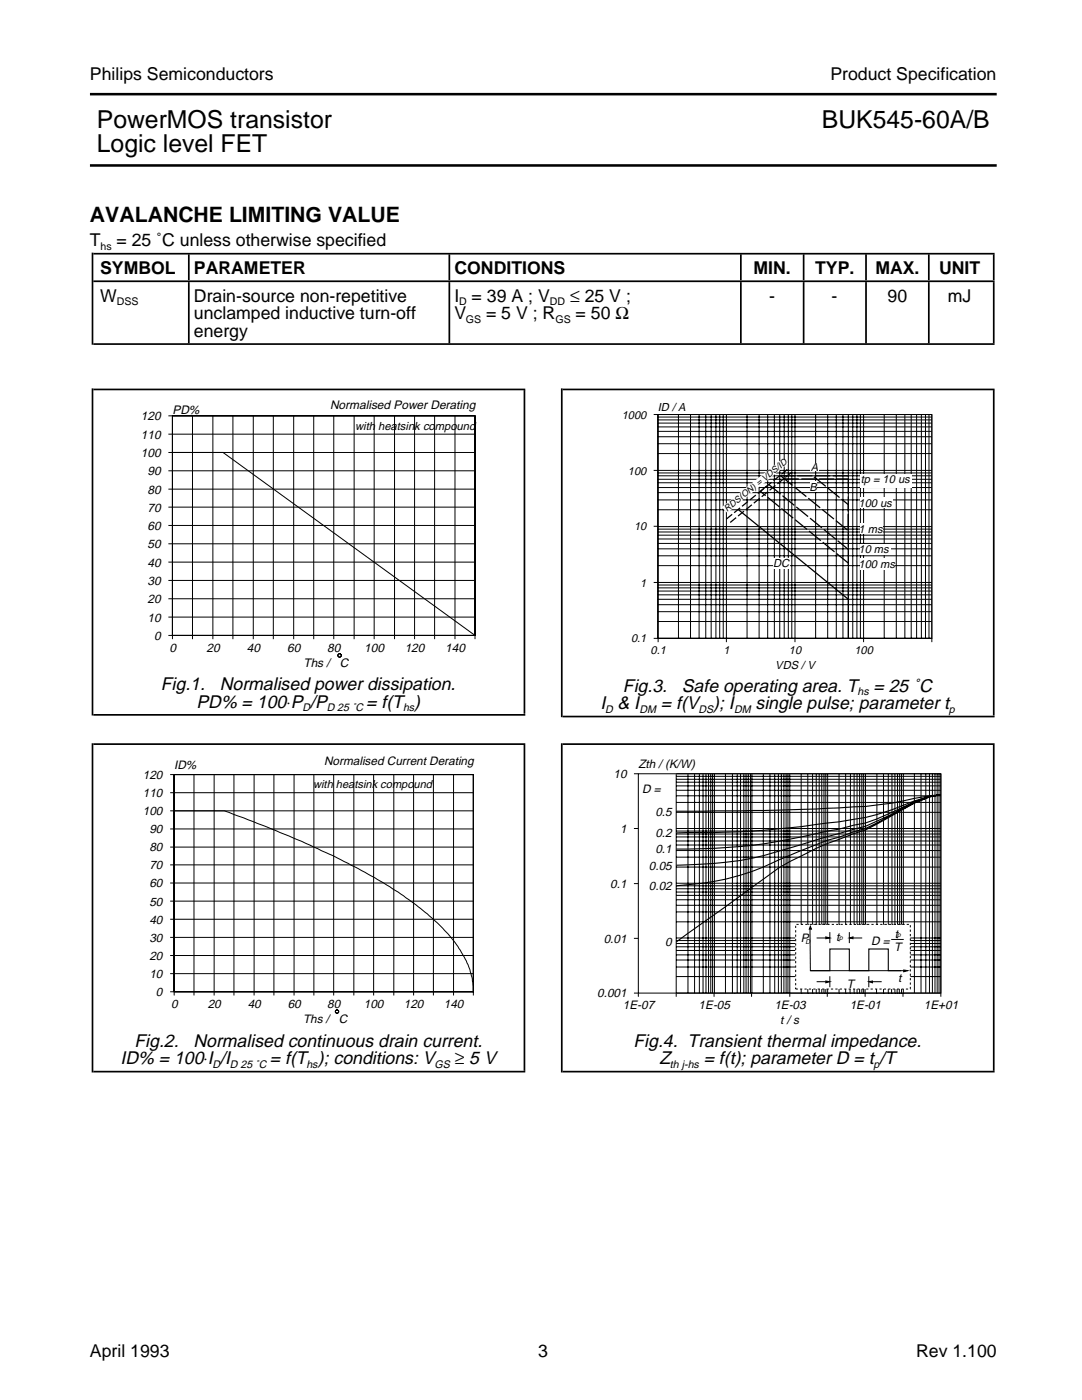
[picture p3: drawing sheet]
<svg xmlns="http://www.w3.org/2000/svg" width="216mm" height="279mm" viewBox="0 0 216 279" stroke-linecap="round" stroke-linejoin="round" font-family="sans-serif">
<g fill="none" stroke="#000" stroke-width=".2">
<path d="M33.6 83h61.2v44.6M33.6 86.6h61.2M33.6 90.3h61.2M33.6 94h61.2M33.6 97.6h61.2M34.4 83h60.4v43.8h-60.4zM34.4 90.3h10.1l50.3 36.5h-61.2M34.4 83v44.6M38.4 83v44.6M42.5 83v44.6M46.5 83v44.6M50.5 83v44.6"/>
<path d="M54.5 83v44.6M58.6 83v44.6M62.6 83v44.6M66.6 83v44.6M70.7 83v44.6M74.7 83v44.6M78.7 83v44.6M82.7 83v44.6M86.7 83v44.6M90.8 83v44.6M130.4 82.7h55.5v45.5M130.4 93.9h55.5"/>
<path d="M131.3 99.8h54.6M131.3 98.3h54.6M131.3 97.3h54.6M131.3 96.3h54.6M131.3 95.7h54.6M131.3 95h54.6M131.3 94.4h54.6M131.3 90.5h54.6M131.3 88.6h54.6M131.3 87.2h54.6M131.3 86.1h54.6M131.3 85.2h54.6"/>
<path d="M131.3 84.4h54.6M131.3 83.8h54.6M131.3 83.2h54.6M131.3 82.7v44.7M131.3 82.7h54.6v44.7h-54.6zM135.4 82.7v44.7M137.8 82.7v44.7M139.5 82.7v44.7M140.8 82.7v44.7M141.9 82.7v44.7M142.9 82.7v44.7M143.6 82.7v44.7"/>
<path d="M144.3 82.7v44.7M144.9 82.7v45.5M149.1 82.7v44.7M151.5 82.7v44.7M153.2 82.7v44.7M154.5 82.7v44.7M155.6 82.7v44.7M156.5 82.7v44.7M157.3 82.7v44.7M158 82.7v44.7M158.6 82.7v45.5M162.7 82.7v44.7"/>
<path d="M165.2 82.7v44.7M166.9 82.7v44.7M168.2 82.7v44.7M169.3 82.7v44.7M170.2 82.7v44.7M171 82.7v44.7M171.7 82.7v44.7M172.3 82.7v45.5M176.4 82.7v44.7M178.8 82.7v44.7M180.6 82.7v44.7M181.8 82.7v44.7"/>
<path d="M182.9 82.7v44.7M183.8 82.7v44.7M184.7 82.7v44.7M185.4 82.7v44.7M33.6 101.2h61.2M33.6 104.9h61.2M33.6 108.5h61.2M33.6 112.2h61.2M33.6 115.8h61.2M33.6 119.5h61.2M130.4 105h.9M130.4 116.2h55.5"/>
<path d="M131.3 119.6h54.6M131.3 118.7h54.6M131.3 118h54.6M131.3 117.3h54.6M131.3 116.8h54.6M131.3 112.9h54.6M131.3 110.9h54.6M131.3 109.5h54.6M131.3 108.5h54.6M131.3 107.6h54.6M131.3 106.8h54.6M131.3 106.2h54.6"/>
<path d="M131.3 105.6h54.6M131.3 105.1h54.6M131.3 101.7h54.6M33.6 123.2h61.2M130.4 127.4h55.5M131.3 127.4h.1M131.3 124h54.6M131.3 122.1h54.6M131.3 120.7h54.6M131.3 127.4v.8M135.4 127.4h.1M137.8 127.4h.1"/>
<path d="M139.5 127.4h.1M140.8 127.4h.1M141.9 127.4h.1M142.9 127.4h.1M143.6 127.4h.1M144.3 127.4h.1M144.9 127.4h.1M149.1 127.4h.1M151.5 127.4h.1M153.2 127.4h.1M154.5 127.4h.1M155.6 127.4h.1"/>
<path d="M156.5 127.4h.1M157.3 127.4h.1M158 127.4h.1M158.6 127.4h.1M162.7 127.4h.1M165.2 127.4h.1M166.9 127.4h.1M168.2 127.4h.1M169.3 127.4h.1M170.2 127.4h.1M171 127.4h.1M171.7 127.4h.1"/>
<path d="M172.3 127.4h.1M176.4 127.4h.1M178.8 127.4h.1M180.6 127.4h.1M181.8 127.4h.1M182.9 127.4h.1M183.8 127.4h.1M184.7 127.4h.1M185.4 127.4h.1"/>
<circle cx="67.8" cy="130.8" r=".34"/>
</g>
<path d="M147.3 101.7l22 17.9v7.8" fill="none" stroke="#000" stroke-width=".25"/>
<path d="M157.1 93.7l-12.2 9.9M157.9 94.3l-12.2 10" fill="none" stroke="#000" stroke-width=".25" stroke-dasharray="1.5 .5" stroke-linecap="butt"/>
<path d="M155.5 95h13.5l.3 .1v24.5M155.8 95l13.5 10.9v-5.2l-7.1-5.7M156.3 95.6h13M169.3 112.4l-17.6-14.3 1.7-1.4 15.9 13" fill="none" stroke="#000" stroke-width=".25" stroke-dasharray="3 .5" stroke-linecap="butt"/>
<g fill="#fff">
<path d="M171.7 94.6h10.3v2.7h-10.3z" fill-rule="evenodd"/>
<path d="M171.7 99.2h6.5v2.2h-6.5z" fill-rule="evenodd"/>
<path d="M171.7 104.4h4.5v2.2h-4.5z" fill-rule="evenodd"/>
<path d="M171.6 108.6h6v2.2h-6z" fill-rule="evenodd"/>
<path d="M171.7 111.5h6.8v2.2h-6.8z" fill-rule="evenodd"/>
<path d="M154.2 111.4h3.4v2.1h-3.4z" fill-rule="evenodd"/>
<path d="M161.6 92.4h1.7v1.6h-1.7z" fill-rule="evenodd"/>
<path d="M161.7 96.1h1.2v2h-1.2z" fill-rule="evenodd"/>
<path d="M144 101.2l12.3-9.8 .9 1.1-11.9 9.7-.2 .1z" fill-rule="evenodd"/>
<path d="M174.4 80.3h11.8v2h-11.8z" fill-rule="evenodd"/>
</g>
<g fill="none" stroke="#000" stroke-width=".2">
<path d="M34 154.6h60.5v44.1M34 158.2h60.5M34.8 154.6h59.7v43.3h-59.7zM34.8 154.6v44.1M38.7 154.6v44.1M42.7 154.6v44.1M46.7 154.6v44.1M50.7 154.6v44.1M54.7 154.6v44.1M58.7 154.6v44.1M62.6 154.6v44.1M66.6 154.6v44.1"/>
<path d="M70.6 154.6v44.1M74.6 154.6v44.1M78.6 154.6v44.1M82.5 154.6v44.1M86.5 154.6v44.1M90.5 154.6v44.1M126.5 154.4h.9M127.4 154.4h60.3v43.8h-60.3zM134.9 154.5v44.4M134.9 154.4h52.8v44.5M134.9 158.8h52.8M134.9 157.7h52.8"/>
<path d="M134.9 156.8h52.8M134.9 156.1h52.8M134.9 155.5h52.8M134.9 154.9h52.8M137.3 154.4v43.8M138.6 154.4v43.8M139.5 154.4v43.8M140.3 154.4v43.8M140.9 154.4v43.8M141.4 154.4v43.8M141.8 154.4v43.8M142.2 154.4v43.8"/>
<path d="M142.6 154.4v43.8M144.8 154.4v43.8M146.2 154.4v43.8M147.1 154.4v43.8M147.8 154.4v43.8M148.4 154.4v43.8M148.9 154.4v43.8M149.3 154.4v43.8M149.7 154.4v43.8M150 154.4v43.8M152.3 154.4v43.8M153.6 154.4v43.8"/>
<path d="M154.6 154.4v43.8M155.3 154.4v43.8M155.9 154.4v43.8M156.4 154.4v43.8M156.9 154.4v43.8M157.2 154.4v43.8M157.6 154.4v44.5M159.9 154.5v30M161.2 154.5v30M162.1 154.5v30M162.9 154.5v30M163.5 154.5v30"/>
<path d="M164 154.5v30M164.4 154.5v30M164.8 154.5v30M165.1 154.5v30M167.4 154.5v30M168.7 154.5v30M169.7 154.5v30M170.4 154.5v30M171 154.5v30M171.5 154.5v30M172 154.5v30M172.3 154.5v30"/>
<path d="M172.7 154.5v30M175 154.5v30M176.3 154.5v30M177.2 154.5v30M178 154.5v30M178.6 154.5v30M179.1 154.5v30M179.5 154.5v30M179.9 154.5v30M180.3 154.5v30M182.5 154.4v43.8M183.8 154.4v43.8"/>
<path d="M184.7 154.4v43.8M185.5 154.4v43.8M186 154.4v43.8M186.6 154.4v43.8M187 154.4v43.8M187.4 154.4v43.8M34 161.8h60.5M34 165.4h60.5M34 169.1h60.5M34 172.6h60.5M34 176.2h60.5M34 179.8h60.5"/>
<path d="M34.8 161.8h9.9l2.9 1.1a177.6 177.6 0 0 1 29 13.3l.6 .4a52.2 52.2 0 0 1 13.6 11.5 17.8 17.8 0 0 1 3.5 7.3l.2 2.5h-60.5M126.5 165.3h.9M126.5 176.3h.9M134.9 165.3h52.8M134.9 179.6h52.8M134.9 178.7h52.8M134.9 178h52.8M134.9 177.4h52.8M134.9 176.8h52.8M134.9 176.3h52.8M134.9 173h52.8M134.9 171.1h52.8"/>
<path d="M134.9 169.7h52.8M134.9 168.6h52.8M134.9 167.8h52.8M134.9 167h52.8M134.9 166.4h52.8M134.9 165.9h52.8M134.9 162.1h52.8M134.9 160.1h52.8M34 183.5h60.5M34 187.1h60.5M34 190.7h60.5M34 194.3h60.5"/>
<path d="M126.5 198.2h.9v.7M126.5 187.3h.9M134.9 198.2h52.8M134.9 187.2h23.8M134.9 194.9h23.8M134.9 193h23.8M134.9 191.6h23.8M134.9 190.6h23.8M134.9 189.7h23.8M134.9 189h23.8M134.9 188.3h23.8M134.9 187.7h23.8"/>
<path d="M134.9 184h52.8M134.9 182h52.8M134.9 180.7h52.8M142.5 198.2v.7M146.5 198.3h.1M150 198.2v.7M159.9 184.5h.1M159.9 198.3h.1M159.9 197.4v.9M161.2 184.5h.1M161.2 198.3h.1M161.2 197.4v.9"/>
<path d="M161.6 185.4l.1 8.3h18.6M162.1 184.5h.1M162.1 198.3h.1M162.1 197.4v.9M162.9 184.5h.1M162.9 198.3h.1M162.9 197.4v.9M162.9 187.2h1.9M162.9 195.9h1.9M163.5 184.5h.1M163.5 198.3h.1M163.5 197.4v.9"/>
<path d="M164 184.5h.1M164 198.3h.1M164 197.4v.9M164.4 184.5h.1M164.4 198.3h.1M164.4 197.4v.9M164.8 184.5h.1M164.8 198.3h.1M164.8 197.4v.9M165.1 198.2v.7M165.1 184.5h.1M165.1 198.3h.1"/>
<path d="M165.1 197.4v.9M165.6 186v2.2M165.6 194.8v2.2M167.4 184.5h.1M167.4 198.3h.1M167.4 197.4v.9M168.7 184.5h.1M168.7 198.3h.1M168.7 197.4v.9M169.5 186v2.2M169.6 198.3h.1M169.6 197.4v.9"/>
<path d="M169.7 184.5h.1M170.2 187.2h1.8M170.4 184.5h.1M170.4 198.3h.1M170.4 197.4v.9M171 184.5h.1M171 198.3h.1M171 197.4v.9M171.5 184.5h.1M171.5 198.3h.1M171.5 197.4v.9M172 184.5h.1"/>
<path d="M172 198.3h.1M172 197.4v.9M172.3 184.5h.1M172.3 198.3h.1M172.3 197.4v.9M172.6 198.3h.1M172.6 197.4v1.5M172.7 184.5h.1M173.4 194.8v2.2M174.1 195.9h1.8M174.9 198.3h.1M174.9 197.4v.9"/>
<path d="M175 184.5h.1M176.3 184.5h.1M176.3 198.3h.1M176.3 197.4v.9M177.2 184.5h.1M177.2 198.3h.1M177.2 197.4v.9M177.8 187.5h2.5M177.9 198.3h.1M177.9 197.4v.9M178 184.5h.1M178.6 184.5h.1"/>
<path d="M178.6 198.3h.1M178.6 197.4v.9M179 198.3h.1M179 197.4v.9M179.1 184.5h.1M179.4 198.3h.1M179.4 197.4v.9M179.5 184.5h.1M179.9 184.5h.1M179.9 198.3h.1M179.9 197.4v.9M180.2 198.2v.7"/>
<path d="M180.3 184.5h.1M180.3 198.3h.1M180.3 197.4v.9M181.6 187.2h6.1M181.6 194.9h6.1M181.6 193h6.1M181.6 191.6h6.1M181.6 190.6h6.1M181.6 189.7h6.1M181.6 189h6.1M181.6 188.3h6.1M181.6 187.7h6.1"/>
<circle cx="67.2" cy="201.9" r=".34"/>
</g>
<path d="M134.9 161.9l20.4-.2 7.6-.2 7.5-.5a64.1 64.1 0 0 0 12.1-1.7l5.2-.7a35.8 35.8 0 0 0-9.7 3 45.2 45.2 0 0 1-10.7 2.4 214.6 214.6 0 0 1-32.4 2.2M134.9 169.5a111.9 111.9 0 0 0 30.2-3.6l2.2-.4 3.1-.8a32.9 32.9 0 0 0 9.8-3.6l2.3-1 3-1.1 2.2-.4-2.2 .4-3 1.1-4.5 2.4-5.3 2.4-7.6 2.1-5.2 1.6a81.6 81.6 0 0 1-12.1 3.1l-5.3 .6-7.6 .4M134.9 176.8a49.7 49.7 0 0 0 20.4-5.1l9.8-4 2.2-.6 3.1-1.1 2.3-.7 9.8-5.1 3-1.2 2.2-.4-2.2 .4-3 1.3-9.8 5.3-7.6 2.8-7.5 3.5-2.3 1.4-20.4 14.7M161.7 193.7h3.9v-4.3h3.9v4.3h3.9v-4.3h3.8v4.3h2.6" fill="none" stroke="#000" stroke-width=".22"/>
<path d="M158.8 184.5h22.8v12.9h-22.8z" fill="none" stroke="#000" stroke-width=".2" stroke-dasharray=".4" stroke-linecap="butt"/>
<path d="M161.7 184.8l.2 .6h-.4zM164.8 187l.8 .2-.8 .1zM164.8 195.8l.8 .1-.8 .2zM169.5 187.2l.7-.2v.3zM173.4 195.9l.7-.1v.3zM180.3 193.6l.8 .1-.8 .2z" fill="#000" stroke="#000" stroke-width=".2"/>
<path d="M170.4 151h17.8v3.1h-17.8z" fill-rule="evenodd" fill="#fff"/>
<path d="M18.6 56.1h179.9M18.6 50.6h179.9M18.6 77.7h86.2M18.6 68.7h179.9M112.3 77.7h86.2M18.6 148.5h86.2M18.6 142.7h86.2M112.3 148.5h86.2M112.3 143h86.2M18.6 213.9h86.2M112.3 213.9h86.2" fill="none" stroke="#000" stroke-width=".34"/>
<path d="M104.5 181.2h.3M198.1 181.2h.4" fill="none" stroke="#000" stroke-width="65" stroke-linecap="butt"/>
<path d="M18.3 181.2h.3M111.9 181.2h.4" fill="none" stroke="#000" stroke-width="65.7" stroke-linecap="butt"/>
<path d="M198.1 110.3h.4" fill="none" stroke="#000" stroke-width="64.9" stroke-linecap="butt"/>
<path d="M111.9 110.3h.4" fill="none" stroke="#000" stroke-width="65.6" stroke-linecap="butt"/>
<path d="M104.5 110.2h.3" fill="none" stroke="#000" stroke-width="64.6" stroke-linecap="butt"/>
<path d="M18.3 110.2h.3" fill="none" stroke="#000" stroke-width="65.3" stroke-linecap="butt"/>
<path d="M37.5 62.4h.3M89.5 62.4h.3M147.7 62.4h.3M160.2 62.4h.3M172.6 62.4h.4M185.2 62.4h.3M198.1 62.4h.4" fill="none" stroke="#000" stroke-width="12.2" stroke-linecap="butt"/>
<path d="M37.5 53.3h.3M89.5 53.3h.3M147.7 53.3h.3M160.2 53.3h.3M172.6 53.3h.4M185.2 53.3h.3M198.1 53.3h.4" fill="none" stroke="#000" stroke-width="5.2" stroke-linecap="butt"/>
<path d="M18.3 59.6h.3" fill="none" stroke="#000" stroke-width="18.4" stroke-linecap="butt"/>
<path d="M17.9 18.8h181M17.9 33h181" fill="none" stroke="#000" stroke-width=".51"/>
<g font-size="4.9">
<text x="19.3" y="25.5">PowerMOS transistor</text>
<text x="164" y="25.5">BUK545-60A/B</text>
<text x="19.3" y="30.4">Logic level FET</text>
</g>
<text font-size="4.2" x="17.9" y="44.4">AVALANCHE LIMITING VALUE</text>
<g font-size="3.6">
<text x="32.1" y="137.7">Fig.1.</text>
<text x="43.9" y="137.7">Normalised power dissipation.</text>
<text x="39.2" y="141.2">PD% = 100⋅P /P</text>
<text x="73.1" y="141.2">= f(T )</text>
<text x="119.8" y="141.6">I &amp; I</text>
<text x="124.3" y="138.1">Fig.3.</text>
<text x="131.9" y="141.6">= f(V</text>
<text x="136.1" y="138.1">Safe operating area. T</text>
<text x="142.3" y="141.6">); I</text>
<text x="150.8" y="141.6">single pulse; parameter t</text>
<text x="174.3" y="138.1">= 25 ˚C</text>
<text x="26.8" y="209">Fig.2.</text>
<text x="38.6" y="209">Normalised continuous drain current.</text>
<text x="126.4" y="209">Fig.4. Transient thermal impedance.</text>
<text x="24" y="212.4">ID% = 100⋅I /I</text>
<text x="53.8" y="212.4">= f(T ); conditions: V</text>
<text x="131.6" y="212.4">Z</text>
<text x="140.4" y="212.4">= f(t); parameter D = t /T</text>
</g>
<g font-size="3.5">
<text x="17.9" y="16">Philips Semiconductors</text>
<text x="165.7" y="16">Product Specification</text>
<text x="17.9" y="49.2">T</text>
<text x="23.2" y="49.2">= 25 ˚C unless otherwise specified</text>
<text x="20" y="54.7">SYMBOL</text>
<text x="38.7" y="54.7">PARAMETER</text>
<text x="90.7" y="54.7">CONDITIONS</text>
<text x="150.4" y="54.7">MIN.</text>
<text x="162.6" y="54.7">TYP.</text>
<text x="174.7" y="54.7">MAX.</text>
<text x="187.4" y="54.7">UNIT</text>
<text x="20" y="60.2">W</text>
<text x="38.7" y="63.7">unclamped inductive turn-off</text>
<text x="38.7" y="60.2">Drain-source non-repetitive</text>
<text x="90.7" y="60.2">I = 39 A ; V</text>
<text x="90.7" y="63.7">V</text>
<text x="97" y="63.7">= 5 V ; R</text>
<text x="113.8" y="60.2">≤ 25 V ;</text>
<text x="114.9" y="63.7">= 50 Ω</text>
<text x="153.5" y="60.2">-</text>
<text x="165.9" y="60.2">-</text>
<text x="177.1" y="60.2">90</text>
<text x="189.1" y="60.2">mJ</text>
<text x="38.7" y="67.2">energy</text>
<text x="90.7" y="212.4">≥ 5 V</text>
<text x="17.9" y="270.8">April 1993</text>
<text x="107.4" y="270.8">3</text>
<text x="182.8" y="270.8">Rev 1.100</text>
</g>
<g font-size="2.4">
<text x="28.1" y="83.9">120</text>
<text x="34.4" y="82.6">PD%</text>
<text x="65.9" y="81.7">Normalised Power Derating</text>
<text x="28.1" y="87.5">110</text>
<text x="28.1" y="91.2">100</text>
<text x="29.4" y="94.8">90</text>
<text x="29.4" y="98.5">80</text>
<text x="29.4" y="102.1">70</text>
<text x="29.4" y="105.7">60</text>
<text x="29.4" y="109.4">50</text>
<text x="29.4" y="113.1">40</text>
<text x="29.4" y="116.7">30</text>
<text x="29.4" y="120.4">20</text>
<text x="29.4" y="124">10</text>
<text x="30.7" y="127.7">0</text>
<text x="33.8" y="130.2">0</text>
<text x="41.2" y="130.2">20</text>
<text x="49.3" y="130.2">40</text>
<text x="57.3" y="130.2">60</text>
<text x="65.3" y="130.2">80</text>
<text x="72.7" y="130.2">100</text>
<text x="80.8" y="130.2">120</text>
<text x="88.8" y="130.2">140</text>
<text x="60.5" y="133.1">Ths /</text>
<text x="67.8" y="133.1">C</text>
<text x="28.5" y="155.5">120</text>
<text x="34.8" y="153.5">ID%</text>
<text x="64.7" y="152.7">Normalised Current Derating</text>
<text x="122.4" y="155.3">10</text>
<text x="127.4" y="153.3">Zth / (K/W)</text>
<text x="28.5" y="159.1">110</text>
<text x="128.1" y="158.3">D =</text>
<text x="28.5" y="162.7">100</text>
<text x="29.8" y="166.2">90</text>
<text x="123.7" y="166.2">1</text>
<text x="130.8" y="162.8">0.5</text>
<text x="130.8" y="167.1">0.2</text>
<text x="29.8" y="169.9">80</text>
<text x="29.8" y="173.5">70</text>
<text x="129.5" y="173.6">0.05</text>
<text x="130.8" y="170.3">0.1</text>
<text x="29.8" y="177.1">60</text>
<text x="121.8" y="177.2">0.1</text>
<text x="129.5" y="177.6">0.02</text>
<text x="29.8" y="180.7">50</text>
<text x="29.8" y="184.3">40</text>
<text x="29.8" y="187.9">30</text>
<text x="29.8" y="191.6">20</text>
<text x="120.5" y="188.1">0.01</text>
<text x="132.7" y="188.9">0</text>
<text x="159.8" y="188.1">P</text>
<text x="166.8" y="187.8">t</text>
<text x="173.8" y="188.5">D =</text>
<text x="178.4" y="189.7">T</text>
<text x="178.6" y="187.3">t</text>
<text x="29.8" y="195.2">10</text>
<text x="169" y="197.2">T</text>
<text x="179.2" y="196.1">t</text>
<text x="31.1" y="198.8">0</text>
<text x="34.2" y="201.3">0</text>
<text x="41.5" y="201.3">20</text>
<text x="49.4" y="201.3">40</text>
<text x="57.4" y="201.3">60</text>
<text x="65.3" y="201.3">80</text>
<text x="72.6" y="201.3">100</text>
<text x="80.6" y="201.3">120</text>
<text x="88.6" y="201.3">140</text>
<text x="119.2" y="199.1">0.001</text>
<text x="124.3" y="201.4">1E-07</text>
<text x="139.4" y="201.4">1E-05</text>
<text x="154.5" y="201.4">1E-03</text>
<text x="169.5" y="201.4">1E-01</text>
<text x="184.4" y="201.4">1E+01</text>
<text x="60.5" y="204.1">Ths /</text>
<text x="67.6" y="204.1">C</text>
<text x="155.7" y="204.3">t / s</text>
</g>
<g font-size="2.3">
<text x="124.1" y="83.6">1000</text>
<text x="131.3" y="82">ID / A</text>
<text x="70.9" y="85.8">with heatsink compound</text>
<text x="125.3" y="94.7">100</text>
<text x="161.8" y="94">A</text>
<text x="161.5" y="97.9">B</text>
<text x="171.3" y="101.1">100 us</text>
<text x="171.7" y="96.5">tp = 10 us</text>
<text x="126.5" y="105.9">10</text>
<text x="171.3" y="106.4">1 ms</text>
<text x="154.3" y="113.1">DC</text>
<text x="171.3" y="113.4">100 ms</text>
<text x="171.3" y="110.4">10 ms</text>
<text x="127.8" y="117.1">1</text>
<text x="125.9" y="128.2">0.1</text>
<text x="129.8" y="130.5">0.1</text>
<text x="144.4" y="130.5">1</text>
<text x="157.4" y="130.5">10</text>
<text x="170.5" y="130.5">100</text>
<text x="154.7" y="133.4">VDS / V</text>
<text x="62.5" y="157.3">with heatsink compound</text>
</g>
<g font-size="2.2">
<text x="60.4" y="141.9">D</text>
<text x="65.2" y="141.9">D 25 ˚C</text>
<text x="80.4" y="141.9">hs</text>
<text x="120.7" y="142.3">D</text>
<text x="127.6" y="142.3">DM</text>
<text x="139.4" y="142.3">DS</text>
<text x="146.5" y="142.3">DM</text>
<text x="171.1" y="138.8">hs</text>
<text x="189.3" y="142.3">p</text>
<text x="42.4" y="213.2">D</text>
<text x="45.9" y="213.2">D 25 ˚C</text>
<text x="61.1" y="213.2">hs</text>
<text x="86.7" y="213.2">GS</text>
<text x="133.7" y="213.2">th j-hs</text>
<text x="174.3" y="213.2">p</text>
</g>
<g font-size="2.1">
<text x="20.1" y="49.9">hs</text>
<text x="23.3" y="60.9">DSS</text>
<text x="91.6" y="60.9">D</text>
<text x="93" y="64.4">GS</text>
<text x="109.7" y="60.9">DD</text>
<text x="110.8" y="64.4">GS</text>
</g>
<text font-size="1.8" x="145.1" y="102.2" transform="rotate(-39 145.1 102.2)">RDS(ON) = VDS/ID</text>
<g font-size="1.3">
<text x="160.7" y="188.4">D</text>
<text x="167.4" y="187.7">p</text>
<text x="179" y="187.1">p</text>
</g>
</svg>
